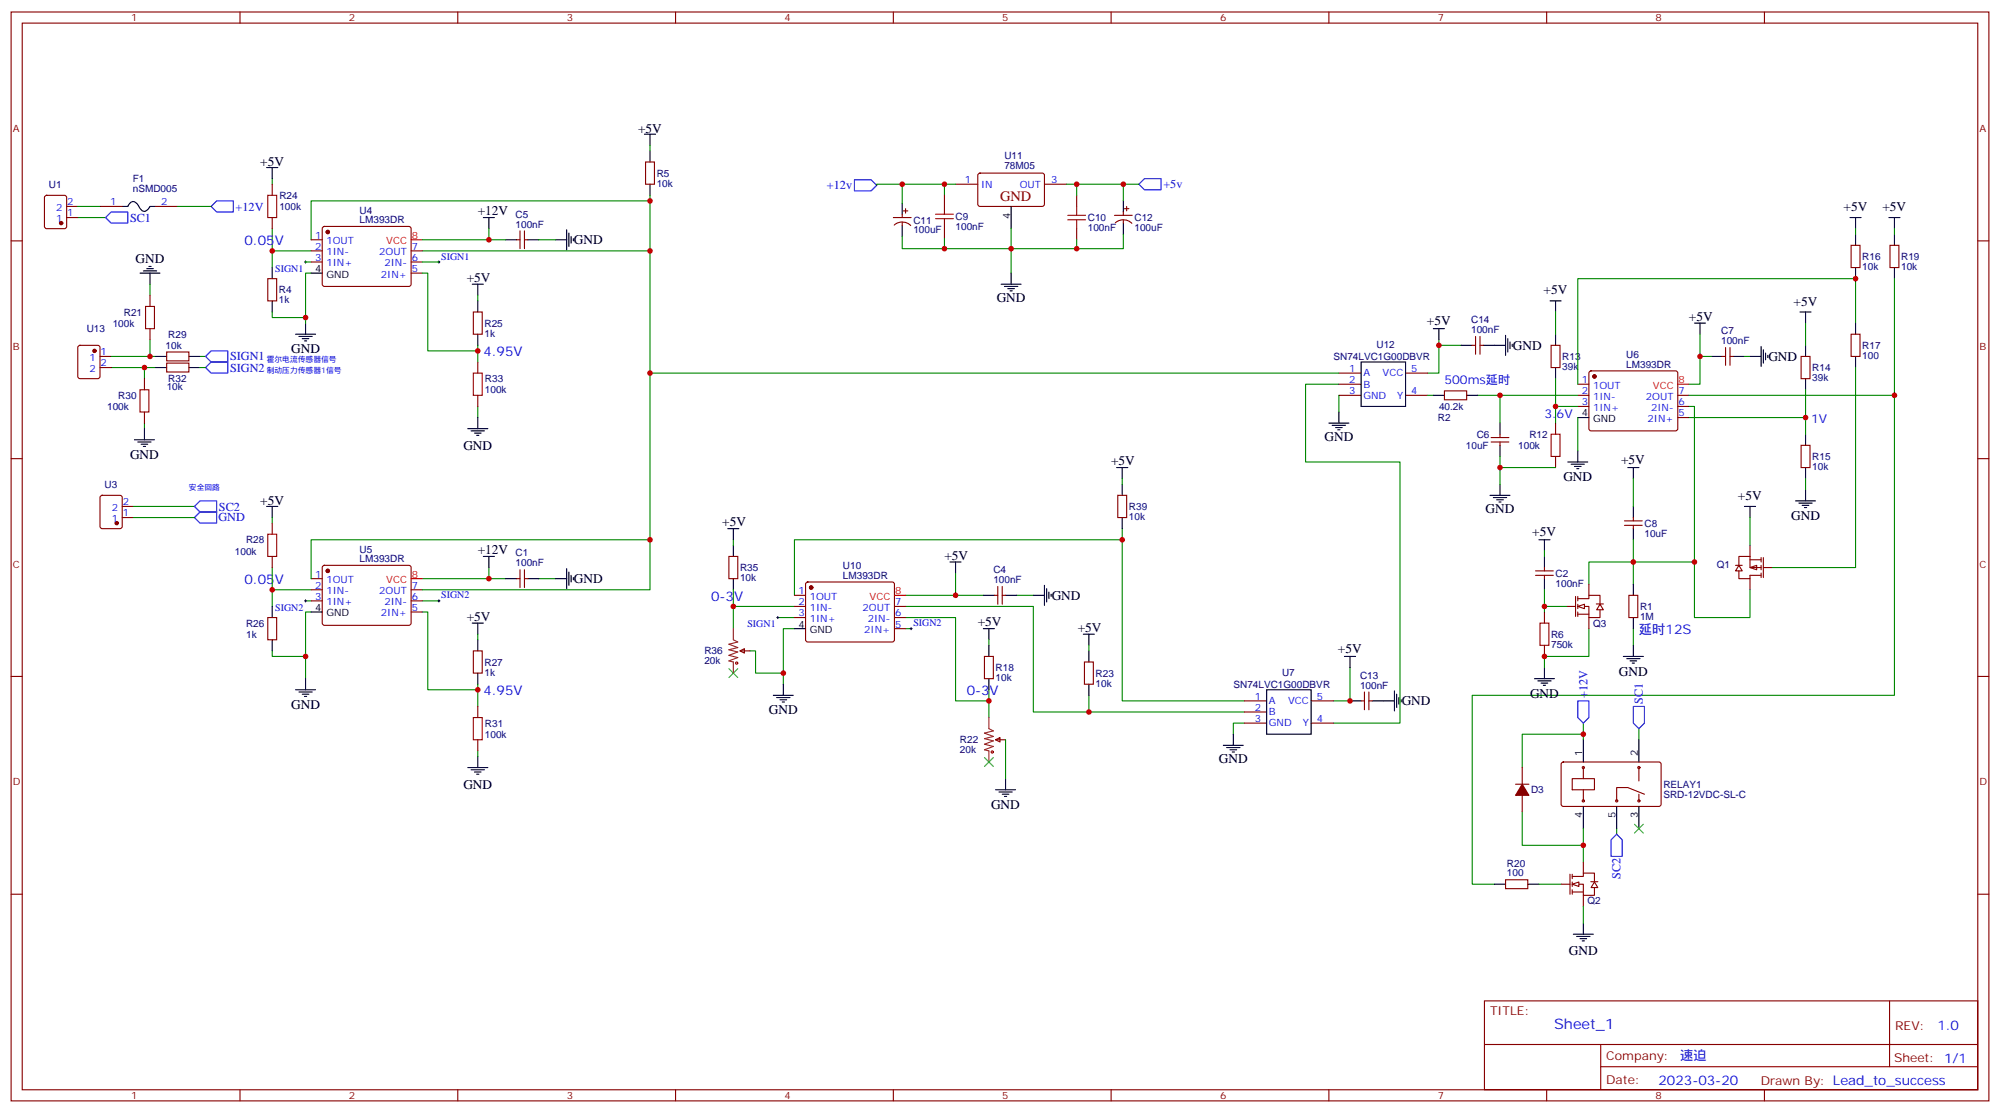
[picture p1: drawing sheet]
<svg xmlns="http://www.w3.org/2000/svg" width="635mm" height="353mm" viewBox="0 0 635 353" stroke-linecap="round" stroke-linejoin="round" font-family="sans-serif">
<g fill="none" stroke="#870000" stroke-width=".35">
<path d="M3.5 3.8h628v345.7h-628zM7.1 7.3h620.8v338.7h-620.8zM76.2 3.8v3.5M145.3 3.8v3.5M214.5 3.8v3.5M283.6 3.8v3.5M352.8 3.8v3.5M421.9 3.8v3.5M491.1 3.8v3.5M560.2 3.8v3.5M205 51.4h2.8v7.1h-2.8zM303.4 58.5h7"/>
<path d="M310.7 55.2l.4-.2h20.1l.4 .7-.1 9.4-.6 .4h-20l-.5-.7v-9.1zM331.6 58.5h7.1M3.5 76.5h3.6M14.3 62.2l.5-.2h5.7l.6 .4 .1 9.5-.5 .6-5.9 .1-.6-.5-.1-9.4zM21.2 69.1h3.5M21.2 65.5h3.5M98.8 76.1h3.5M98.8 79.7h3.5M102.5 72.1l.5-.2 27.1 .1 .4 .6v17.9l-.7 .4h-27.1l-.4-.7v-17.6zM130.5 79.7h3.6M164 76.1h1.1M165.1 73.3v5.7"/>
<path d="M166.5 73.3v5.7M166.5 76.1h1.1M283.6 69.1h5.7M283.9 71.5a3.8 3.8 0 0 1 5.3 .1M286.5 68v1.1M286.5 70.5v1M286.8 67h1.4M287.5 66.3v1.4M299.9 61.7v3.5M299.9 72.2v3.6M341.8 62v3.5M341.8 72.6v3.5"/>
<path d="M353.8 68.4h5.7M354.1 70.7a3.8 3.8 0 0 1 5.3 .2M356.7 67.3v1.1M356.7 69.8v1M357 66.3h1.4M357.7 65.5v1.5M587.7 77.9h2.8v7h-2.8zM627.9 76.5h3.6M98.8 83.2h3.5M130.5 83.2h3.6M130.5 86.7h3.6M24.9 109.8l.5-.2h5.6l.7 .5v9.4l-.4 .7h-5.9l-.7-.4v-9.5z"/>
<path d="M31.7 113.2h3.6M31.7 116.7h3.6M52.9 115.3h7.1v2.8h-7.1zM52.9 111.8h7.1v2.8h-7.1zM425.1 118.5h7.1M446.3 118.5h7M467.4 109.6h1.1M468.5 106.8v5.7M469.9 106.8v5.7M469.9 109.6h1.1M492.5 109.6h2.8v7.1h-2.8zM504.7 118l.5-.2h27.1l.4 .7-.1 17.9-.6 .4-27.1-.1-.4-.6v-17.6z"/>
<path d="M546.8 113.2h1.1M547.9 110.3v5.7M549.3 113.2h1M549.3 110.3v5.7M571.9 113.2h2.8v7h-2.8zM587.7 106.1h2.8v7.1h-2.8zM45.9 120.2v3.6M45.9 130.8v3.5M425.1 122h7.1M425.1 125.5h7.1M446.3 125.5h7M473.4 138.9h5.7"/>
<path d="M476.2 137.9v1M493.9 134.3v3.6M500.9 122h3.6M500.9 125.5h3.6M500.9 129h3.6M532.7 125.5h3.5M532.7 129h3.5M532.7 132.6h3.5M3.5 145.6h3.6M32 157.5l.5-.2h5.6l.7 .4v9.4l-.5 .7-5.8 .1-.7-.5-.1-9.4zM354.9 157.3h2.8v7h-2.8zM473.4 140.3h5.7"/>
<path d="M476.2 140.3v1.1M493.9 144.9v3.5M571.9 141.4h2.8v7h-2.8zM627.9 145.6h3.6M38.8 164.3h3.5M38.8 160.8h3.5M102.5 179.7l.5-.2h27.1l.4 .7v17.9l-.7 .4h-27.1l-.4-.7v-17.6zM231.4 176.7h2.8v7h-2.8zM98.8 183.7h3.5M98.8 187.3h3.5M98.8 190.8h3.5M130.5 187.3h3.6"/>
<path d="M130.5 190.8h3.6M130.5 194.3h3.6M164 183.7h1.1M165.1 180.9v5.6M166.5 180.9v5.6M166.5 183.7h1.1M252.2 189h3.6M252.2 192.5h3.6M252.2 196.1h3.6M256 185l.5-.2h27.1l.4 .7-.1 17.9-.6 .4h-27.1l-.4-.7v-17.6zM284 192.5h3.5M284 196.1h3.5"/>
<path d="M284 199.6h3.5M315.7 189h1.1M316.8 186.2v5.6M318.2 186.2v5.6M318.2 189h1.1M3.5 214.8h3.6M234.9 206.7l1.5-.7v1.4zM234.9 206.7h3.2M312.6 208.4h2.8v7.1h-2.8zM344.3 210.2h2.8v7h-2.8zM433.2 219.7v5.7M434.6 219.7v5.7"/>
<path d="M627.9 214.8h3.6M316.1 234.9l1.4-.7v1.4zM316.1 234.9h3.2M395.1 222.5h7.1M395.1 226.1h7.1M395.1 229.6h7.1M416.3 222.5h7M416.3 229.6h7M432.2 222.5h1M434.6 222.5h1.1M481.2 249h4.2M483.3 243.7v5.3"/>
<path d="M483.3 252.5v5.3M3.5 283.9h3.6M627.9 283.9h3.6M471.3 317.8h156.6v28.2h-156.6zM599.9 317.8v20.9M471.3 331.6h156.5M508.2 338.7h119.6M508.2 331.6v14.1M76.2 346v3.5M145.3 346v3.5M214.5 346v3.5M283.6 346v3.5"/>
<path d="M352.8 346v3.5M421.9 346v3.5M491.1 346v3.5M560.2 346v3.5"/>
</g>
<g fill="none" stroke="#008700" stroke-width=".35">
<path d="M86.4 56.7v1.8M206.4 46.1v1.8M286.5 58.5h-8.2v.3M299.9 58.5h-13.4v6M303.4 58.5h-3.5v3.2M338.7 58.5h3.1v3.5M341.8 58.5h14.9v5.3M356.7 58.5h4.9M24.7 69.1h8.8M86.4 72.6v12.3M86.4 79.7h12.4M155.2 72.6v3.5h-21.1"/>
<path d="M155.2 76.1h5.3M171.1 76.1h5.3M206.4 79.7v107.6h-72.3M206.4 63.8h-107.6v12.3M206.4 62v17.7h-72.3M286.5 75.1v3.9h13.4M299.9 75.8v3.2h41.9v-2.9M321 72.6v14.1M356.7 74.4v4.6h-14.9M47.6 90.2v3.6M86.4 99.1v1.7h10.6M97 83.2h1.8"/>
<path d="M98.8 86.7h-1.8v15.9M134.1 86.7h1.7v24.7h15.9M134.1 83.2h5.2M151.7 93.8v1.7M493.9 99.1v7M35.3 116.7h10.6M35.3 113.2h12.3M47.6 107.9v5.3h1.8M49.4 116.7h-3.5v3.5M63.5 113.2h1.8M151.7 109.6v5.3M206.4 118.5h218.7"/>
<path d="M456.8 109.6v8.9h-3.5M456.8 107.9v1.7h7.1M539.8 106.1v15.9h-3.6M539.8 113.2h3.5M553.9 113.2h1.7M573.3 102.6v7M589.1 102.6v-14.1h-88.2v33.5M45.9 134.3v1.8M151.7 129v3.6M425.1 122h-10.6v24.7h30v82.9h-21.2M425.1 125.5v5.3M453.3 125.5h1.8"/>
<path d="M469.2 125.5h7v8.8M476.2 125.5h24.7M493.9 120.2v14.1M493.9 129h7M500.9 132.6v10.6M536.2 132.6h37.1M573.3 123.8v14.1M356.3 152v1.7M476.2 144.9v8.8M476.2 148.4h17.7M573.3 152v3.5M86.4 164.3v1.8"/>
<path d="M206.4 171.4h-107.6v12.3M232.8 171.4v1.7M356.3 171.4v51.1h38.8M356.3 167.9v3.5h-104.1v17.6M86.4 187.3h12.4M86.4 180.2v12.3M97 190.8h1.8M98.8 194.3h-1.8v21.2M134.1 194.3h1.7v24.7h15.9M134.1 190.8h5.2M155.2 180.2v3.5h-21.1M155.2 183.7h5.3"/>
<path d="M171.1 183.7h5.3M232.8 187.3v5.2h19.4M232.8 192.5v7.1M246.9 196.1h5.3M252.2 199.6h-3.5v17.6M287.5 196.1h15.9v26.4h10.6M287.5 192.5h40.6v33.6h17.6v-5.3M287.5 199.6h1.8M303.4 182v7h-15.9M303.4 189h8.8M322.8 189h5.3M518.6 199.6v5.3"/>
<path d="M86.4 206.7v1.7h10.6M151.7 201.4v1.7M151.7 217.2v7.1M238.1 206.7h1.8v7h8.8M314 203.1v1.8M314 219v8.8M345.7 204.9v1.8M428.6 211.9v10.6h-5.3M151.7 238.4v1.8M319.3 234.9v12.3M345.7 226.1h49.4M395.1 229.6h-3.5v3.5"/>
<path d="M502.7 233.1h-19.4v10.6M502.7 229.6v5.3M520.3 231.4v3.5M483.3 257.8v10.6h19.4M513.3 263.1v1.8"/>
</g>
<g fill="none" stroke="#000" stroke-width=".35">
<path d="M84.7 53.2h3.5M86.4 53.2v3.5M204.6 42.6h3.5M206.4 42.6v3.5M206.4 47.9v3.5M206.4 58.5v3.5M153.5 69.1h3.5M155.2 69.1v3.5M160.5 76.1h3.5M167.6 76.1h3.5M176.4 76.1h3.5M179.9 73v6.3"/>
<path d="M180.6 74v4.2M181.3 75.1v2.1M182 75.8v.7M286.5 64.5v3.5M286.5 71.5v3.6M321 65.5v7.1M356.7 63.8v3.5M356.7 70.8v3.6M587.4 69.1h3.5M589.1 69.1v3.5M589.1 74.4v3.5M44.4 86.7h6.4"/>
<path d="M45.5 86h4.2M46.6 85.3h2.1M47.3 84.6h.7M47.6 86.7v3.5M98.8 86.7h3.5M149.9 90.2h3.6M151.7 90.2v3.6M317.9 90.2h6.3M318.9 90.9h4.2M320 91.7h2.1M320.7 92.4h.7M321 86.7v3.5"/>
<path d="M492.1 95.5h3.6M493.9 95.5v3.6M571.5 99.1h3.5M573.3 99.1v3.5M589.1 84.9v3.6M49.4 116.7h3.5M49.4 113.2h3.5M60 116.7h3.5M60 113.2h3.5M93.8 106.1h6.4M94.9 106.8h4.2M96 107.5h2.1"/>
<path d="M96.7 108.2h.7M97 102.6v3.5M432.2 114.9h14.1v14.1h-14.1zM455.1 104.4h3.5M456.8 104.4v3.5M463.9 109.6h3.5M471 109.6h7M478 106.5v6.3M478.7 107.5v4.3M479.4 108.6v2.1M480.1 109.3v.7M493.9 106.1v3.5"/>
<path d="M493.9 116.7v3.5M538 102.6h3.5M539.8 102.6v3.5M543.3 113.2h3.5M550.3 113.2h3.6M555.6 113.2h3.6M559.2 110v6.3M559.9 111.1v4.2M560.6 112.1v2.1M561.3 112.8v.7M573.3 109.6v3.6M589.1 102.6v3.5"/>
<path d="M589.1 113.2v3.5M42.7 139.6h6.3M45.9 136.1v3.5M148.5 136.1h6.4M149.6 136.8h4.2M150.6 137.5h2.2M151.3 138.2h.7M151.7 132.6v3.5M421.9 134.3h6.4M423 135h4.2M424 135.7h2.2M424.7 136.5h.7"/>
<path d="M425.1 130.8v3.5M476.2 134.3v3.6M500.9 132.6h3.6M573.3 120.2v3.6M573.3 137.9v3.5M43.7 140.3h4.3M44.8 141h2.1M45.5 141.7h.7M354.5 148.4h3.6M356.3 148.4v3.6M356.3 153.7v3.6M473.1 157.3h6.3"/>
<path d="M474.1 158h4.3M475.2 158.7h2.1M475.9 159.4h.7M476.2 141.4v3.5M476.2 153.7v3.6M497.8 146.7h6.3M498.8 147.4h4.3M499.9 148.1h2.1M500.6 148.8h.7M500.9 143.2v3.5M570.1 159h6.3M571.1 159.7h4.3"/>
<path d="M573.3 148.4v3.6M573.3 155.5v3.5M84.7 160.8h3.5M86.4 160.8v3.5M153.5 176.7h3.5M155.2 176.7v3.5M231.1 167.9h3.5M232.8 167.9v3.5M232.8 173.1v3.6M301.6 178.4h3.6M303.4 178.4v3.6M356.3 164.3v3.6"/>
<path d="M572.2 160.4h2.1M572.9 161.1h.7M98.8 194.3h3.5M149.9 197.8h3.6M151.7 197.8v3.6M160.5 183.7h3.5M167.6 183.7h3.5M176.4 183.7h3.5M179.9 180.6v6.3M180.6 181.6v4.2M181.3 182.7v2.1M182 183.4v.7"/>
<path d="M232.8 183.7v3.6M252.2 199.6h3.6M312.2 199.6h3.5M312.2 189h3.5M314 199.6v3.5M319.3 189h3.5M328.1 189h3.5M331.6 185.8v6.4M332.3 186.9v4.2M333 188v2.1M333.7 188.7v.7M93.8 219h6.4"/>
<path d="M94.9 219.7h4.2M97 215.5v3.5M248.7 217.2v3.6M314 204.9v3.5M314 215.5v3.5M344 201.4h3.5M345.7 201.4v3.5M345.7 206.7v3.5M345.7 217.2v3.6M402.2 219h14.1v14.1h-14.1zM426.9 208.4h3.5M428.6 208.4v3.5"/>
<path d="M442.7 219.4v6.3M96 220.4h2.1M96.7 221.1h.7M245.5 220.8h6.4M246.6 221.5h4.2M247.6 222.2h2.2M248.4 222.9h.7M388.4 236.6h6.4M389.5 237.3h4.2M390.5 238.1h2.1M391.2 238.8h.7M391.6 233.1v3.5"/>
<path d="M428.6 222.5h3.6M435.7 222.5h7M443.4 220.4v4.2M444.1 221.5v2.1M444.9 222.2v.7M148.5 243.7h6.4M149.6 244.4h4.2M150.6 245.1h2.2M151.3 245.8h.7M151.7 240.2v3.5M316.1 250.8h6.3M317.1 251.5h4.3"/>
<path d="M318.2 252.2h2.1M318.9 252.9h.7M319.3 247.2v3.6"/>
</g>
<path d="M232.8 199.6v3.5l1.4 .7-2.8 .7 2.8 1.1-2.8 .7 2.8 .7-2.8 1.1 2.8 .7-2.8 1 1.4 .4v3.5M314 227.8v3.6l1.4 .7-2.8 .7 2.8 1-2.8 .7 2.8 .7-2.8 1.1 2.8 .7-2.8 1.1 1.4 .3v3.5" fill="none" stroke="#8c2424" stroke-width=".35"/>
<g fill="none" stroke="#a10000" stroke-width=".35">
<path d="M297 69.4h5.7M297 68h5.7M299.9 65.2v2.8M299.9 69.4v2.8M339 69.8h5.7M339 68.4h5.7M341.8 65.5v2.9M341.8 69.8v2.8M44.4 123.8h2.9v7h-2.9zM492.5 137.9h2.8v7h-2.8z"/>
<circle cx="233.9" cy="210.5" r=".35"/>
<circle cx="315" cy="238.8" r=".35"/>
</g>
<path d="M231.4 212.3l2.8 2.8M234.2 212.3l-2.8 2.8M312.6 240.5l2.8 2.8M315.4 240.5l-2.8 2.8" fill="none" stroke="#3c3" stroke-width=".35"/>
<path d="M96.7 83.2h.7M97 82.8v.7M139 83.2h.7M139.3 82.8v.7M96.7 190.8h.7M97 190.4v.7M139 190.8h.7M139.3 190.4v.7M246.6 196.1h.7M246.9 195.7v.7M288.9 199.6h.7M289.3 199.2v.8" fill="none" stroke="#000" stroke-width=".32"/>
<g fill="#870000" stroke="#870000" stroke-width=".35">
<path d="M483.3 249l2.1 3.5h-4.2z"/>
<circle cx="30" cy="111.4" r=".53"/>
<circle cx="257.5" cy="186.5" r=".53"/>
<circle cx="104.1" cy="181.3" r=".53"/>
<circle cx="104.1" cy="73.7" r=".53"/>
<circle cx="37" cy="166.1" r=".53"/>
<circle cx="19.4" cy="70.8" r=".53"/>
<circle cx="506.2" cy="119.5" r=".53"/>
</g>
<path d="M271.3 57.1h5.3l1.7 1.7-1.7 1.8h-5.3zM361.6 58.5l1.8-1.8h5.3v3.6h-5.3zM68.8 63.8h5.3v3.5h-5.3l-1.8-1.8zM65.3 116.7l1.7-1.8h5.3v3.6h-5.3zM65.3 113.2l1.7-1.8h5.3v3.5h-5.3zM61.7 164.3l1.8-1.7h5.3v3.5h-5.3z" fill="none" stroke="#00f" stroke-width=".35"/>
<path d="M130.5 76.1h3.6M532.7 122h3.5M130.5 183.7h3.6M284 189h3.5" fill="none" stroke="#f00" stroke-width=".35"/>
<path d="M555.6 180.2l2.1-.7v1.4z" fill="#fff" stroke="#870000" stroke-width=".35"/>
<g fill="none" stroke="#870000" stroke-width=".35">
<path d="M600.1 77.9h2.8v7h-2.8zM515.8 166.8h5.6M515.8 165.4h5.6M518.6 164.3v1.1M518.6 166.8v1.1M551 179.5h2.2M552.1 179.5l1.1 1.8h-2.2zM555.6 176.7h-3.5v2.8M555.6 176.7v3.5h3.6M555.6 177.7h3.6M555.6 173.1v3.6M559.2 177v1.4"/>
<path d="M559.2 179.5v1.4M559.9 177v6.4M552.1 181.3v2.4h3.5v-1h3.6M555.6 183.7v3.6M559.2 182v1.4M559.9 180.2h2.8M498.5 277.6v6.3M499.2 278.3h3.5v-1.1h3.5v2.8M499.2 277.6v1.4M502.7 273.7v3.5M505.1 280h2.2M495.7 280.7h2.8"/>
<path d="M499.2 280.7h3.5v3.6h3.5v-2.5M499.2 280v1.4M499.2 282.5v1.4M499.2 283.2h3.5M502.7 284.3v3.5M506.2 280l1.1 1.8h-2.1z"/>
</g>
<path d="M589.1 72.6v1.8M601.5 72.6v1.8M601.5 88.5v37h-65.3M589.1 116.7v63.5h-26.4M601.5 125.5v95.3h-134.1v59.9h7.1M518.6 152v8.8M518.6 171.4v14.1M555.6 164.3v8.8" fill="none" stroke="#008700" stroke-width=".35"/>
<g fill="none" stroke="#000" stroke-width=".35">
<path d="M599.7 69.1h3.5M601.5 69.1v3.5M601.5 74.4v3.5M601.5 84.9v3.6M516.8 148.4h3.5M518.6 148.4v3.6M518.6 160.8v3.5M518.6 167.9v3.5M553.9 160.8h3.5M555.6 160.8v3.5M515.4 208.4h6.4M516.5 209.1h4.2"/>
<path d="M517.5 209.8h2.1M518.2 210.5h.7M518.6 204.9v3.5"/>
</g>
<path d="M499.2 280.7l2.1-.7v1.4z" fill="#fff" stroke="#870000" stroke-width=".35"/>
<path d="M42.3 160.8h19.4M42.3 164.3h19.4M490.4 174.9v1.8M518.6 178.4h19.4v17.7h17.6v-8.8M490.4 187.3v7M504.5 199.6v8.8h-14.1v3.5M502.7 263.1v10.6M488.6 280.7h7.1M502.7 287.8v5.3" fill="none" stroke="#008700" stroke-width=".35"/>
<g fill="none" stroke="#000" stroke-width=".35">
<path d="M488.6 171.4h3.5M490.4 171.4v3.5M490.4 176.7v3.5M490.4 183.7v3.6M487.2 215.5h6.3M488.2 216.2h4.3M489.3 216.9h2.1M490 217.6h.7M490.4 211.9v3.6M502.7 234.9v7M520.3 234.9v7M502.7 256v7.1"/>
<path d="M513.3 256v7.1M520.3 256v7.1M474.5 280.7h3.5M485.1 280.7h3.5M499.5 296.6h6.4M500.6 297.3h4.2M501.6 298h2.2M502.4 298.7h.7M502.7 293.1v3.5"/>
</g>
<path d="M500.9 222.5h3.6v5.3l-1.8 1.8-1.8-1.8zM518.6 224.3h3.5v5.3l-1.8 1.8-1.7-1.8zM513.3 264.9l1.8 1.7v5.3h-3.6v-5.3z" fill="none" stroke="#00f" stroke-width=".35"/>
<g fill="none" stroke="#870000" stroke-width=".35">
<path d="M487.5 182.7h5.7M487.5 181.3h5.7M490.4 180.2v1.1M490.4 182.7v1M490.4 194.3v3.5M497.4 192.5h2.8M500.2 189.4v6.3M500.9 192.5h3.6v3.6h3.5v-2.5M500.9 190.1h3.6v-1.1h3.5v2.8M500.9 189.4v1.4M500.9 191.8v1.5M500.9 194.3v1.4"/>
<path d="M500.9 195h3.6M504.5 185.5v3.5M504.5 196.1v3.5M506.8 191.8h2.3M508 191.8l1.1 1.8h-2.2zM490.4 204.9v3.5M495.9 242.1l.5-.2 30.6 .1 .4 .6-.1 13-.6 .4h-30.6l-.4-.7v-12.7zM499.2 247.2h7v3.6h-7zM502.7 243.7v3.5M502.7 250.8v3.5M520.3 243.7v4.2M520.3 252.2v2.1"/>
<path d="M522.1 252.2l-5.3-2.2h-3.5v4.3M478 279.3h7.1v2.9h-7.1z"/>
<circle cx="502.7" cy="243.7" r=".35"/>
<circle cx="502.7" cy="254.3" r=".35"/>
<circle cx="513.3" cy="254.3" r=".35"/>
<circle cx="520.3" cy="243.7" r=".35"/>
<circle cx="520.3" cy="254.3" r=".35"/>
</g>
<path d="M518.9 261.7l2.9 2.8M521.8 261.7l-2.9 2.8" fill="none" stroke="#3c3" stroke-width=".35"/>
<path d="M488.9 197.8h2.9v7.1h-2.9z" fill="none" stroke="#a10000" stroke-width=".35"/>
<path d="M500.9 192.5l2.2-.7v1.5z" fill="#fff" stroke="#870000" stroke-width=".35"/>
<path d="M24.7 65.5h7M56.4 65.5h10.6M63.5 116.7h1.8M536.2 129h1.8v49.4M518.6 178.4h-14.1v7.1M490.4 192.5h7" fill="none" stroke="#008700" stroke-width=".35"/>
<g fill="none" stroke="#000" stroke-width=".35">
<path d="M38.8 65.5h1.8l.6-.9a1.66 1.66 0 0 1 1.7-.5 1.66 1.66 0 0 1 1.1 1.3 2.13 2.13 0 0 0 2.3 1.6l1.3-1.5h1.8M86.4 84.9v3.6M86.4 95.5v3.6M151.7 95.5v3.6M151.7 106.1v3.5M455.1 125.5h3.5M465.7 125.5h3.5M86.4 192.5v3.6M518.6 185.5v3.5M518.6 196.1v3.5M86.4 203.1v3.6M151.7 203.1v3.6"/>
<path d="M151.7 213.7v3.5"/>
</g>
<g fill="none" stroke="#870000" stroke-width=".35">
<path d="M86.4 58.5v3.5M31.7 65.5h7.1M49.4 65.5h7M86.4 69.1v3.5M47.6 93.8v3.5M85 88.5h2.8v7h-2.8zM150.3 99.1h2.8v7h-2.8zM47.6 104.4v3.5M151.7 114.9v3.6M151.7 125.5v3.5M458.6 124.1h7.1v2.8h-7.1zM86.4 166.1v3.5"/>
<path d="M86.4 176.7v3.5M85 196.1h2.8v7h-2.8zM517.2 189h2.8v7.1h-2.8zM150.3 206.7h2.8v7h-2.8zM151.7 224.3v3.5M151.7 234.9v3.5"/>
</g>
<path d="M35.3 67.3h5.3v3.5h-5.3l-1.8-1.7zM63.5 159h5.3v3.6h-5.3l-1.8-1.8z" fill="none" stroke="#00f" stroke-width=".35"/>
<path d="M85 62h2.8v7.1h-2.8zM46.2 97.3h2.8v7.1h-2.8zM150.3 118.5h2.8v7h-2.8zM85 169.6h2.8v7.1h-2.8zM150.3 227.8h2.8v7.1h-2.8z" fill="none" stroke="#a10000" stroke-width=".35"/>
<g fill="#c00">
<circle cx="314" cy="222.5" r=".88"/>
<circle cx="345.7" cy="226.1" r=".88"/>
<circle cx="45.9" cy="116.7" r=".88"/>
<circle cx="47.6" cy="113.2" r=".88"/>
<circle cx="456.8" cy="109.6" r=".88"/>
<circle cx="428.6" cy="222.5" r=".88"/>
<circle cx="321" cy="79" r=".88"/>
<circle cx="299.9" cy="79" r=".88"/>
<circle cx="299.9" cy="58.5" r=".88"/>
<circle cx="341.8" cy="58.5" r=".88"/>
<circle cx="341.8" cy="79" r=".88"/>
<circle cx="286.5" cy="58.5" r=".88"/>
<circle cx="356.7" cy="58.5" r=".88"/>
<circle cx="502.7" cy="233.1" r=".88"/>
<circle cx="502.7" cy="268.4" r=".88"/>
<circle cx="356.3" cy="171.4" r=".88"/>
<circle cx="206.4" cy="118.5" r=".88"/>
<circle cx="232.8" cy="192.5" r=".88"/>
<circle cx="303.4" cy="189" r=".88"/>
<circle cx="248.7" cy="213.7" r=".88"/>
<circle cx="206.4" cy="79.7" r=".88"/>
<circle cx="151.7" cy="219" r=".88"/>
<circle cx="86.4" cy="187.3" r=".88"/>
<circle cx="97" cy="208.4" r=".88"/>
<circle cx="155.2" cy="183.7" r=".88"/>
<circle cx="206.4" cy="171.4" r=".88"/>
<circle cx="206.4" cy="63.8" r=".88"/>
<circle cx="155.2" cy="76.1" r=".88"/>
<circle cx="97" cy="100.8" r=".88"/>
<circle cx="86.4" cy="79.7" r=".88"/>
<circle cx="151.7" cy="111.4" r=".88"/>
<circle cx="476.3" cy="125.5" r=".88"/>
<circle cx="476.3" cy="148.4" r=".88"/>
<circle cx="493.9" cy="129" r=".88"/>
<circle cx="539.8" cy="113.2" r=".88"/>
<circle cx="573.3" cy="132.6" r=".88"/>
<circle cx="589.1" cy="88.5" r=".88"/>
<circle cx="601.5" cy="125.5" r=".88"/>
<circle cx="518.6" cy="178.4" r=".88"/>
<circle cx="490.4" cy="192.5" r=".88"/>
<circle cx="538" cy="178.4" r=".88"/>
<circle cx="490.4" cy="208.4" r=".88"/>
</g>
<text font-size="4.6" fill="#800" x="317.5" y="63.8">GND</text>
<text font-size="4.6" fill="#00f" x="493.4" y="326.8">Sheet_1</text>
<g font-size="4.2">
<text x="202.6" y="42.3">+5V</text>
<text x="82.6" y="52.9">+5V</text>
<text x="151.7" y="68.4">+12V</text>
<text x="585.3" y="67">+5V</text>
<text x="597.7" y="67">+5V</text>
<text x="182.2" y="77.5">GND</text>
<text x="43" y="83.4">GND</text>
<text x="148.2" y="89.5">+5V</text>
<text x="316.4" y="95.9">GND</text>
<text x="490.1" y="93.5">+5V</text>
<text x="536.2" y="101.9">+5V</text>
<text x="569.5" y="97">+5V</text>
<text x="453.1" y="103.2">+5V</text>
<text x="92.4" y="112.2">GND</text>
<text x="480.3" y="111.1">GND</text>
<text x="561.4" y="114.6">GND</text>
<text x="147.1" y="142.9">GND</text>
<text x="420.5" y="140">GND</text>
<text x="41.3" y="145.7">GND</text>
<text x="352.8" y="147.7">+5V</text>
<text x="514.7" y="147.3">+5V</text>
<text x="496.4" y="152.8">GND</text>
<text x="82.6" y="160.5">+5V</text>
<text x="551.8" y="158.8">+5V</text>
<text x="229.3" y="167.1">+5V</text>
<text x="471.7" y="162.9">GND</text>
<text x="568.7" y="165.2">GND</text>
<text x="486.5" y="170.2">+5V</text>
<text x="151.7" y="176">+12V</text>
<text x="299.9" y="177.7">+5V</text>
<text x="182.2" y="185.1">GND</text>
<text x="333.9" y="190.4">GND</text>
<text x="148.2" y="197.1">+5V</text>
<text x="310.4" y="198.9">+5V</text>
<text x="342.2" y="200.7">+5V</text>
<text x="424.8" y="207.4">+5V</text>
<text x="514" y="214.6">GND</text>
<text x="485.8" y="221.6">GND</text>
<text x="92.4" y="225.1">GND</text>
<text x="244.1" y="226.8">GND</text>
<text x="445" y="224">GND</text>
<text x="387" y="242.3">GND</text>
<text x="147.1" y="250.5">GND</text>
<text x="314.6" y="256.7">GND</text>
<text x="498.1" y="303.3">GND</text>
</g>
<g font-size="4.2" fill="#00f">
<text x="77.6" y="77.9">0.05V</text>
<text x="153.5" y="113.2">4.95V</text>
<text x="77.6" y="185.5">0.05V</text>
<text x="225.8" y="190.8">0-3V</text>
<text x="520.3" y="201.4">延时12S</text>
<text x="153.5" y="220.8">4.95V</text>
<text x="306.9" y="220.8">0-3V</text>
<text x="615.1" y="327">1.0</text>
<text x="533.5" y="336.6">速迫</text>
<text x="526.6" y="344.4">2023-03-20</text>
</g>
<g font-size="3.9" fill="#00f">
<text x="262.6" y="60">+12v</text>
<text x="369.4" y="59.8">+5v</text>
<text x="41.3" y="70.4">SC1</text>
<text x="74.8" y="66.9">+12V</text>
<text x="73" y="118">SIGN2</text>
<text x="73" y="114.5">SIGN1</text>
<text x="458.6" y="122">500ms延时</text>
<text x="490.4" y="132.6">3.6V</text>
<text x="575" y="134.3">1V</text>
<text x="69.4" y="165.5">GND</text>
<text x="69.5" y="162.1">SC2</text>
<text x="504" y="221.6" transform="rotate(-90 504 221.6)">+12V</text>
<text x="521.6" y="223.6" transform="rotate(-90 521.6 223.6)">SC1</text>
<text x="514.6" y="279.1" transform="rotate(-90 514.6 279.1)">SC2</text>
</g>
<g font-size="3.9" fill="#800">
<text x="473.1" y="322.4">TITLE:</text>
<text x="601.7" y="327">REV:</text>
<text x="510" y="336.6">Company:</text>
<text x="601.4" y="337.2">Sheet: 1/1</text>
<text x="510" y="344.2">Date:</text>
<text x="559" y="344.3">Drawn By: Lead_to_success</text>
</g>
<g font-size="3.2" fill="#800">
<text x="41.6" y="6.8">1</text>
<text x="110.8" y="6.8">2</text>
<text x="179.9" y="6.8">3</text>
<text x="249.1" y="6.8">4</text>
<text x="318.2" y="6.8">5</text>
<text x="387.3" y="6.8">6</text>
<text x="456.5" y="6.8">7</text>
<text x="525.6" y="6.8">8</text>
<text x="4.1" y="41.9">A</text>
<text x="628.5" y="41.9">A</text>
<text x="4.1" y="111.1">B</text>
<text x="628.5" y="111.1">B</text>
<text x="4.1" y="180.2">C</text>
<text x="628.5" y="180.2">C</text>
<text x="4.1" y="249.3">D</text>
<text x="628.5" y="249.3">D</text>
<text x="41.6" y="349">1</text>
<text x="110.8" y="349">2</text>
<text x="179.9" y="349">3</text>
<text x="249.1" y="349">4</text>
<text x="318.2" y="349">5</text>
<text x="387.3" y="349">6</text>
<text x="456.5" y="349">7</text>
<text x="525.6" y="349">8</text>
</g>
<g font-size="3.2" fill="#000080">
<text x="318.9" y="53.7">78M05</text>
<text x="318.9" y="50.4">U11</text>
<text x="15.5" y="59.7">U1</text>
<text x="42.2" y="57.8">F1</text>
<text x="208.5" y="59.3">10k</text>
<text x="208.5" y="56.1">R5</text>
<text x="42.2" y="60.9">nSMD005</text>
<text x="88.7" y="63.2">R24</text>
<text x="88.7" y="66.7">100k</text>
<text x="114.2" y="70.8">LM393DR</text>
<text x="114.2" y="67.8">U4</text>
<text x="163.7" y="69.1">C5</text>
<text x="290" y="71">C11</text>
<text x="303.4" y="69.9">C9</text>
<text x="345.4" y="70.2">C10</text>
<text x="360.2" y="70.3">C12</text>
<text x="163.7" y="72.2">100nF</text>
<text x="290" y="74.1">100uF</text>
<text x="303.4" y="73">100nF</text>
<text x="345.4" y="73.4">100nF</text>
<text x="360.2" y="73.4">100uF</text>
<text x="591.3" y="82.6">R16</text>
<text x="603.6" y="82.6">R19</text>
<text x="591.3" y="85.7">10k</text>
<text x="603.6" y="85.7">10k</text>
<text x="88.6" y="93.1">R4</text>
<text x="39.3" y="100.2">R21</text>
<text x="88.5" y="96.3">1k</text>
<text x="27.5" y="105.4">U13</text>
<text x="35.8" y="103.7">100k</text>
<text x="53.4" y="107.2">R29</text>
<text x="153.8" y="106.9">1k</text>
<text x="153.8" y="103.7">R25</text>
<text x="467.1" y="105.8">100nF</text>
<text x="467.1" y="102.6">C14</text>
<text x="546.5" y="106.1">C7</text>
<text x="52.6" y="110.8">10k</text>
<text x="437" y="110.6">U12</text>
<text x="516.3" y="113.7">U6</text>
<text x="546.5" y="109.3">100nF</text>
<text x="591.3" y="113.9">100</text>
<text x="591.3" y="110.9">R17</text>
<text x="423.4" y="114.3">SN74LVC1G00DBVR</text>
<text x="496" y="117.5">39k</text>
<text x="496" y="114.3">R13</text>
<text x="516.3" y="116.7">LM393DR</text>
<text x="575.4" y="117.8">R14</text>
<text x="52.9" y="123.8">10k</text>
<text x="53.4" y="121.4">R32</text>
<text x="154" y="124.9">100k</text>
<text x="154" y="121.4">R33</text>
<text x="575.4" y="121">39k</text>
<text x="34" y="130.2">100k</text>
<text x="37.6" y="126.7">R30</text>
<text x="456.9" y="130.2">40.2k</text>
<text x="456.5" y="133.8">R2</text>
<text x="465.4" y="142.5">10uF</text>
<text x="468.9" y="139">C6</text>
<text x="482" y="142.5">100k</text>
<text x="485.6" y="139">R12</text>
<text x="575.4" y="149.2">10k</text>
<text x="575.4" y="146.1">R15</text>
<text x="33.2" y="155">U3</text>
<text x="358.4" y="161.9">R39</text>
<text x="358.4" y="165.1">10k</text>
<text x="522.1" y="167.3">C8</text>
<text x="78.1" y="172.5">R28</text>
<text x="522.1" y="170.4">10uF</text>
<text x="74.6" y="176.1">100k</text>
<text x="114.2" y="178.4">LM393DR</text>
<text x="114.2" y="175.4">U5</text>
<text x="163.7" y="179.8">100nF</text>
<text x="163.7" y="176.7">C1</text>
<text x="234.9" y="184.5">10k</text>
<text x="235" y="181.3">R35</text>
<text x="267.6" y="183.7">LM393DR</text>
<text x="267.6" y="180.7">U10</text>
<text x="315.4" y="185.1">100nF</text>
<text x="315.4" y="182">C4</text>
<text x="493.9" y="183.2">C2</text>
<text x="545" y="180.2">Q1</text>
<text x="493.9" y="186.3">100nF</text>
<text x="520.7" y="196.9">1M</text>
<text x="520.7" y="193.7">R1</text>
<text x="78.1" y="199">R26</text>
<text x="78.2" y="202.5">1k</text>
<text x="492.5" y="202.6">R6</text>
<text x="505.8" y="198.9">Q3</text>
<text x="223.7" y="207.8">R36</text>
<text x="492.5" y="205.7">750k</text>
<text x="153.8" y="214.5">1k</text>
<text x="153.8" y="211.3">R27</text>
<text x="223.7" y="211">20k</text>
<text x="316.1" y="213.1">R18</text>
<text x="347.8" y="214.9">R23</text>
<text x="407" y="214.7">U7</text>
<text x="431.8" y="215.5">C13</text>
<text x="316.1" y="216.3">10k</text>
<text x="347.8" y="218">10k</text>
<text x="391.6" y="218.4">SN74LVC1G00DBVR</text>
<text x="431.8" y="218.7">100nF</text>
<text x="154" y="230.8">R31</text>
<text x="154" y="234.3">100k</text>
<text x="304.8" y="239.2">20k</text>
<text x="304.8" y="236">R22</text>
<text x="486.1" y="251.9">D3</text>
<text x="528.1" y="250.2">RELAY1</text>
<text x="528.1" y="253.3">SRD-12VDC-SL-C</text>
<text x="478.4" y="275.2">R20</text>
<text x="478.4" y="278.3">100</text>
<text x="504" y="287.1">Q2</text>
</g>
<g font-size="3.2" fill="#00f">
<text x="306.3" y="58.1">1</text>
<text x="311.5" y="59.5">IN</text>
<text x="323.8" y="59.5">OUT</text>
<text x="333.7" y="58.1">3</text>
<text x="21.3" y="65.2">2</text>
<text x="35" y="65.2">1</text>
<text x="51.2" y="65.2">2</text>
<text x="17.8" y="70.5">1</text>
<text x="17.8" y="67">2</text>
<text x="21.3" y="68.7">1</text>
<text x="100.1" y="75.8">1</text>
<text x="103.6" y="77.5">1OUT</text>
<text x="100.1" y="79.3">2</text>
<text x="100.1" y="82.8">3</text>
<text x="103.6" y="81.1">1IN-</text>
<text x="120.4" y="81.1">2OUT</text>
<text x="130.7" y="82.8">6</text>
<text x="130.7" y="79.3">7</text>
<text x="140.1" y="82.4">SIGN1</text>
<text x="87.4" y="86.2">SIGN1</text>
<text x="103.6" y="84.6">1IN+</text>
<text x="120.9" y="88.1">2IN+</text>
<text x="122.1" y="84.6">2IN-</text>
<text x="130.7" y="86.4">5</text>
<text x="31.9" y="112.8">1</text>
<text x="28.4" y="114.6">1</text>
<text x="28.4" y="118.1">2</text>
<text x="31.9" y="116.3">2</text>
<text x="428.4" y="118.1">1</text>
<text x="432.9" y="119.5">A</text>
<text x="439" y="119.5">VCC</text>
<text x="448" y="118.1">5</text>
<text x="428.4" y="121.6">2</text>
<text x="428.4" y="125.2">3</text>
<text x="432.9" y="123">B</text>
<text x="448" y="125.2">4</text>
<text x="502.3" y="121.6">1</text>
<text x="502.3" y="125.2">2</text>
<text x="505.8" y="123.4">1OUT</text>
<text x="532.9" y="125.2">7</text>
<text x="432.9" y="126.6">GND</text>
<text x="443.6" y="126.6">Y</text>
<text x="502.3" y="128.7">3</text>
<text x="505.8" y="126.9">1IN-</text>
<text x="505.8" y="130.5">1IN+</text>
<text x="522.6" y="126.9">2OUT</text>
<text x="524.2" y="130.5">2IN-</text>
<text x="532.9" y="128.7">6</text>
<text x="523.1" y="134">2IN+</text>
<text x="532.9" y="132.2">5</text>
<text x="39" y="160.4">2</text>
<text x="35.5" y="165.7">1</text>
<text x="35.5" y="162.2">2</text>
<text x="39" y="164">1</text>
<text x="100.1" y="183.4">1</text>
<text x="103.6" y="185.1">1OUT</text>
<text x="100.1" y="186.9">2</text>
<text x="100.1" y="190.4">3</text>
<text x="103.6" y="188.7">1IN-</text>
<text x="120.4" y="188.7">2OUT</text>
<text x="130.7" y="190.4">6</text>
<text x="130.7" y="186.9">7</text>
<text x="140.1" y="190">SIGN2</text>
<text x="253.6" y="188.7">1</text>
<text x="257.1" y="190.4">1OUT</text>
<text x="87.4" y="193.8">SIGN2</text>
<text x="103.6" y="192.2">1IN+</text>
<text x="120.9" y="195.7">2IN+</text>
<text x="122.1" y="192.2">2IN-</text>
<text x="130.7" y="194">5</text>
<text x="253.6" y="192.2">2</text>
<text x="253.6" y="195.7">3</text>
<text x="257.1" y="194">1IN-</text>
<text x="257.1" y="197.5">1IN+</text>
<text x="273.9" y="194">2OUT</text>
<text x="275.5" y="197.5">2IN-</text>
<text x="284.2" y="195.7">6</text>
<text x="284.2" y="192.2">7</text>
<text x="237.3" y="199.1">SIGN1</text>
<text x="274.4" y="201">2IN+</text>
<text x="284.2" y="199.2">5</text>
<text x="290" y="198.8">SIGN2</text>
<text x="398.4" y="222.2">1</text>
<text x="398.4" y="225.7">2</text>
<text x="402.9" y="223.6">A</text>
<text x="402.9" y="227.1">B</text>
<text x="409" y="223.6">VCC</text>
<text x="418" y="222.2">5</text>
<text x="398.4" y="229.2">3</text>
<text x="402.9" y="230.6">GND</text>
<text x="413.6" y="230.6">Y</text>
<text x="418" y="229.2">4</text>
</g>
<g font-size="3.2">
<text x="320.7" y="69.7" transform="rotate(-90 320.7 69.7)">4</text>
<text x="100.1" y="86.4">4</text>
<text x="103.6" y="88.1">GND</text>
<text x="502.3" y="132.2">4</text>
<text x="505.8" y="134">GND</text>
<text x="100.1" y="194">4</text>
<text x="103.6" y="195.7">GND</text>
<text x="253.6" y="199.2">4</text>
<text x="257.1" y="201">GND</text>
<text x="502.4" y="240.2" transform="rotate(-90 502.4 240.2)">1</text>
<text x="520" y="240.2" transform="rotate(-90 520 240.2)">2</text>
<text x="502.4" y="259.8" transform="rotate(-90 502.4 259.8)">4</text>
<text x="512.9" y="259.8" transform="rotate(-90 512.9 259.8)">5</text>
<text x="520" y="259.8" transform="rotate(-90 520 259.8)">3</text>
</g>
<g font-size="3.2" fill="#f00">
<text x="122.6" y="77.5">VCC</text>
<text x="130.7" y="75.8">8</text>
<text x="524.8" y="123.4">VCC</text>
<text x="532.9" y="121.6">8</text>
<text x="122.6" y="185.1">VCC</text>
<text x="130.7" y="183.4">8</text>
<text x="276.1" y="190.4">VCC</text>
<text x="284.2" y="188.7">8</text>
</g>
<g font-size="2.5" fill="#00f">
<text x="84.7" y="118.5">制动压力传感器1信号</text>
<text x="84.7" y="114.9">霍尔电流传感器信号</text>
<text x="60" y="155.5">安全回路</text>
</g>
</svg>
